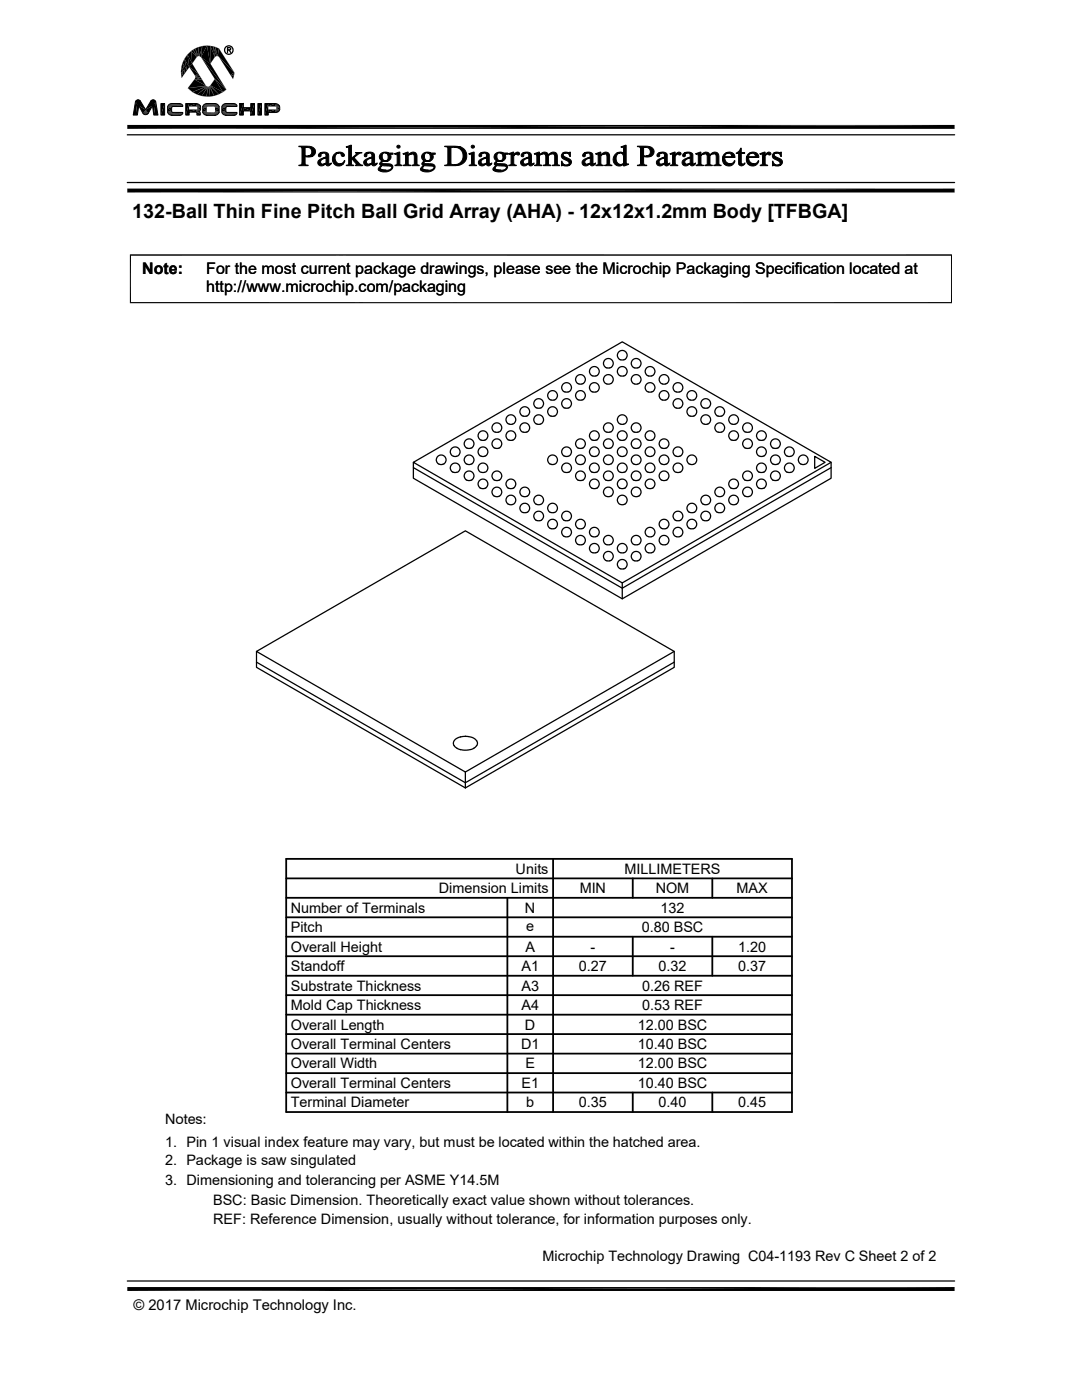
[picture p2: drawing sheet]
<svg xmlns="http://www.w3.org/2000/svg" width="216mm" height="279mm" viewBox="0 0 216 279" stroke-linecap="round" stroke-linejoin="round" font-family="sans-serif">
<g fill="none" stroke="#000" stroke-width=".25">
<path d="M45.4 10l.6-.1v-.3l-.6-.1v1M45.7 10l.3 .5M25.4 36.4h165.1M25.4 26.9h165.1M34.3 23h.1M41.3 23h.1M42.9 23h.1M45.1 23h.1M48.6 20.7h.1M50 23h.1M109.7 79.7a.97 .97 0 0 1-.2-1.4 .97 .97 0 0 1 1.5 0 .97 .97 0 0 1-.2 1.4M109.7 79.8h.3"/>
<path d="M110 79.8h.6M110.8 79.8h-.2M112.5 78.1a.97 .97 0 0 1-.2-1.5 .97 .97 0 0 1 1.5 .2 .97 .97 0 0 1-.4 1.4M112.5 78.1l.8 .1M115.3 79.7a.97 .97 0 0 1-.2-1.4 .97 .97 0 0 1 1.5 0 .97 .97 0 0 1-.2 1.4M115.3 79.8h.2M115.5 79.8h.6M116.4 76.5l-.9 .1M116.4 79.8h-.3M116.4 76.5a.96 .96 0 0 0 .1-1.5 .96 .96 0 0 0-1.4 .2 .96 .96 0 0 0 .4 1.4M118 78.1a.97 .97 0 0 1-.1-1.5 .97 .97 0 0 1 1.5 .2 .97 .97 0 0 1-.5 1.4M118.1 78.1l.8 .1"/>
<path d="M118.9 75a.98 .98 0 0 1-1.2-1 .98 .98 0 0 1 1.4-.8 .98 .98 0 0 1 .2 1.6l-.4 .2M123.9 71.8h.6M124.5 71.8a.97 .97 0 0 0 .4-1.5 .97 .97 0 0 0-1.5 0 .97 .97 0 0 0 .4 1.5M126.6 73.4a.98 .98 0 0 0 1.3-1.1 .98 .98 0 0 0-1.5-.7 .98 .98 0 0 0-.2 1.6l.4 .2M127.5 76.5l-.9 .1M127.5 76.5a.96 .96 0 0 0 .2-1.5 .96 .96 0 0 0-1.5 .2 .96 .96 0 0 0 .4 1.4M129.2 74.9a.97 .97 0 0 1-.2-1.5 .97 .97 0 0 1 1.5 .2 .97 .97 0 0 1-.5 1.4M129.2 75h.8M130 78.2a.97 .97 0 0 1-1.2-1 .97 .97 0 0 1 1.3-.8 .97 .97 0 0 1 .4 1.5l-.5 .3M132 79.7a.97 .97 0 0 1-.2-1.4 .97 .97 0 0 1 1.4 0 .97 .97 0 0 1-.1 1.4M132 79.8h.2M132.2 79.8h.6"/>
<path d="M132.8 76.6a.98 .98 0 0 1-1.2-1 .98 .98 0 0 1 1.4-.8 .98 .98 0 0 1 .2 1.6l-.4 .2M133 79.8h-.2M135.8 78.1l-.8 .1M135.8 78.1a.96 .96 0 0 0 .2-1.4 .96 .96 0 0 0-1.5 .1 .96 .96 0 0 0 .5 1.4M137.5 79.7a.97 .97 0 0 1-.2-1.4 .97 .97 0 0 1 1.5 0 .97 .97 0 0 1-.2 1.4M137.5 79.8h.2M137.8 79.8h.5M138.6 79.8h-.2M82.5 92.3l41.7-24.1 41.6 24.1-41.6 24zM82.5 92.3v3.1l41.7 24.1 41.6-24.1v-3.1M82.5 93.3l41.7 24.1 41.6-24.1M88.6 92.6l-.9 .1"/>
<path d="M88.6 92.6a.96 .96 0 0 0 .2-1.5 .96 .96 0 0 0-1.5 .1 .96 .96 0 0 0 .4 1.5M90.5 91.1a.96 .96 0 0 1-.3-1.6 .96 .96 0 0 1 1.5 .4 .96 .96 0 0 1-1 1.2h-.2M90.5 94.3h.6M91.1 94.3a.96 .96 0 0 0 .5-1.5 .96 .96 0 0 0-1.5 0 .96 .96 0 0 0 .4 1.5M93 95.8a.97 .97 0 0 1-.1-1.5 .97 .97 0 0 1 1.5 .2 .97 .97 0 0 1-.5 1.4M93 92.6a.96 .96 0 0 1-.1-1.5 .96 .96 0 0 1 1.5 .1 .96 .96 0 0 1-.5 1.5M93 89.4a.97 .97 0 0 1-.1-1.5 .97 .97 0 0 1 1.4 0 .97 .97 0 0 1-.2 1.5M93.1 95.8l.8 .1M93.1 92.6l.8 .1M93.1 89.4l.2 .1M93.3 89.5h.6M94.1 89.4l-.2 .1"/>
<path d="M95.8 97.4a.97 .97 0 0 1-.2-1.5 .97 .97 0 0 1 1.5 0 .97 .97 0 0 1-.2 1.5M95.8 87.8a.97 .97 0 0 1-.2-1.5 .97 .97 0 0 1 1.5 0 .97 .97 0 0 1-.2 1.5M96.1 94.3a.96 .96 0 0 1-.5-1.5 .96 .96 0 0 1 1.5 0 .96 .96 0 0 1-.4 1.5M96.1 94.3h.6M96.9 97.4l-.4 .1-.7-.1M96.9 87.8l-.4 .1-.7-.1M98.6 95.8a.97 .97 0 0 1-.1-1.5 .97 .97 0 0 1 1.5 .2 .97 .97 0 0 1-.5 1.4M98.6 99a.97 .97 0 0 1-.2-1.5 .97 .97 0 0 1 1.5 0 .97 .97 0 0 1-.2 1.5M98.6 89.4a.97 .97 0 0 1-.2-1.5 .97 .97 0 0 1 1.5 0 .97 .97 0 0 1-.2 1.5M98.6 95.8l.2 .1M98.6 99l.2 .1M98.6 89.4l.2 .1"/>
<path d="M98.8 86.3a.96 .96 0 0 1-.4-1.5 .96 .96 0 0 1 1.5 0 .96 .96 0 0 1-.4 1.5M98.8 95.9h.6M98.8 99.1h.6M98.8 89.5h.6M98.8 86.2h.6M99.7 99l-.2 .1M99.7 89.4l-.2 .1M101.4 97.4a.97 .97 0 0 1-.2-1.5 .97 .97 0 0 1 1.5 0 .97 .97 0 0 1-.2 1.5M101.4 97.4l.2 .1M101.4 87.8a.97 .97 0 0 1-.2-1.5 .97 .97 0 0 1 1.5 0 .97 .97 0 0 1-.2 1.5M101.4 87.8l.2 .1M101.4 84.6a.97 .97 0 0 1-.2-1.5 .97 .97 0 0 1 1.5 .1 .97 .97 0 0 1-.4 1.4"/>
<path d="M101.4 84.6h.2M101.6 97.5h.6M101.6 87.8h.6M101.6 84.6h.6M102.5 87.8l-.2 .1M102.5 97.4l-.2 .1M107.2 84.6a.98 .98 0 0 0 1.2-1 .98 .98 0 0 0-1.4-.8 .98 .98 0 0 0-.2 1.6l.4 .2M107.2 81.4h.6M107.8 81.4a.97 .97 0 0 0 .5-1.4 .97 .97 0 0 0-1.6 0 .97 .97 0 0 0 .5 1.4M109.7 92.6a.97 .97 0 0 1-.2-1.5 .97 .97 0 0 1 1.5 .1 .97 .97 0 0 1-.4 1.5M109.7 83a.97 .97 0 0 1-.1-1.6 .97 .97 0 0 1 1.5 .2 .97 .97 0 0 1-.5 1.5M109.7 92.6l.9 .1"/>
<path d="M109.7 83h.9M112.5 91a.97 .97 0 0 1-.2-1.5 .97 .97 0 0 1 1.5 .1 .97 .97 0 0 1-.4 1.5M112.5 91l.8 .1M112.8 81.4h.5M112.8 94.3h.5M113.4 81.4a.97 .97 0 0 0 .4-1.4 .97 .97 0 0 0-1.5 0 .97 .97 0 0 0 .4 1.4M113.4 94.3a.96 .96 0 0 0 .4-1.5 .96 .96 0 0 0-1.5 0 .96 .96 0 0 0 .4 1.5M115.3 89.4a.97 .97 0 0 1-.2-1.5 .97 .97 0 0 1 1.5 0 .97 .97 0 0 1-.2 1.5M115.3 89.4l.2 .1M115.5 89.5h.6M116.4 95.8l-.9 .1M116.4 92.6l-.9 .1"/>
<path d="M116.4 89.4l-.3 .1M116.4 95.8a.97 .97 0 0 0 .1-1.5 .97 .97 0 0 0-1.5 .2 .97 .97 0 0 0 .5 1.4M116.4 92.6a.97 .97 0 0 0 .1-1.5 .97 .97 0 0 0-1.5 .1 .97 .97 0 0 0 .5 1.5M118 97.4a.97 .97 0 0 1-.1-1.5 .97 .97 0 0 1 1.4 0 .97 .97 0 0 1-.2 1.5M118 94.2a.96 .96 0 0 1-.1-1.5 .96 .96 0 0 1 1.5 .1 .96 .96 0 0 1-.5 1.5M118 91a.97 .97 0 0 1-.1-1.5 .97 .97 0 0 1 1.5 .1 .97 .97 0 0 1-.5 1.5M118 87.8a.97 .97 0 0 1-.1-1.5 .97 .97 0 0 1 1.4 0 .97 .97 0 0 1-.2 1.5M118.1 97.4l.8 .1M118.1 94.2l.2 .1M118.1 91l.8 .1M118.1 87.8h.8M118.3 94.3h.6"/>
<path d="M119.1 97.4l-.2 .1M119.1 87.8l-.2 .1M120.8 95.8a.97 .97 0 0 1-.1-1.6 .97 .97 0 0 1 1.6 .5 .97 .97 0 0 1-1.1 1.2l-.3-.1M120.8 89.4a.97 .97 0 0 1-.1-1.5 .97 .97 0 0 1 1.4 0 .97 .97 0 0 1-.2 1.5M120.9 89.4l.2 .1M121.1 89.5h.6M121.9 89.4l-.2 .1M123.6 97.4a.97 .97 0 0 1-.2-1.5 .97 .97 0 0 1 1.5 0 .97 .97 0 0 1-.2 1.5M123.6 87.8a.97 .97 0 0 1-.2-1.5 .97 .97 0 0 1 1.5 0 .97 .97 0 0 1-.2 1.5M123.9 94.3h.6M124.5 94.3a.96 .96 0 0 0 .4-1.5 .96 .96 0 0 0-1.5 0 .96 .96 0 0 0 .4 1.5M124.7 87.8l-.4 .1-.7-.1"/>
<path d="M124.7 97.4l-.4 .1-.7-.1M126.4 89.4a.97 .97 0 0 1-.2-1.5 .97 .97 0 0 1 1.5 0 .97 .97 0 0 1-.2 1.5M126.4 89.4l.2 .1M126.6 92.7a.98 .98 0 0 0 1.3-1.1 .98 .98 0 0 0-1.5-.7 .98 .98 0 0 0-.2 1.6l.4 .2M126.6 89.5h.6M126.6 86.2a.97 .97 0 0 0 1.3-.9 .97 .97 0 0 0-1.3-.9 .97 .97 0 0 0-.5 1.5l.5 .4M126.6 95.9a.98 .98 0 0 0 1.3-1.1 .98 .98 0 0 0-1.5-.8 .98 .98 0 0 0-.2 1.7l.4 .2M127.5 99l-.9 .1M127.5 89.4l-.2 .1M127.5 99a.97 .97 0 0 0 .2-1.5 .97 .97 0 0 0-1.5 .1 .97 .97 0 0 0 .4 1.5M129.2 91a.97 .97 0 0 1-.2-1.5 .97 .97 0 0 1 1.5 .1 .97 .97 0 0 1-.5 1.5M129.2 87.8a.97 .97 0 0 1-.2-1.5 .97 .97 0 0 1 1.4 0 .97 .97 0 0 1-.1 1.5"/>
<path d="M129.2 97.4a.97 .97 0 0 1-.2-1.5 .97 .97 0 0 1 1.4 0 .97 .97 0 0 1-.1 1.5M129.2 94.2a.97 .97 0 0 1-.2-1.5 .97 .97 0 0 1 1.5 .1 .97 .97 0 0 1-.5 1.5M129.2 91l.8 .1M129.2 87.8h.8M129.2 97.4l.8 .1M129.2 94.2l.2 .1M129.4 94.3h.6M130.2 87.8l-.2 .1M130.3 97.4l-.3 .1M132 89.4a.97 .97 0 0 1-.2-1.5 .97 .97 0 0 1 1.4 0 .97 .97 0 0 1-.1 1.5M132 89.4l.2 .1M132 95.8a.97 .97 0 0 1-.2-1.5 .97 .97 0 0 1 1.5 .2 .97 .97 0 0 1-.5 1.4"/>
<path d="M132 92.6a.96 .96 0 0 1-.2-1.5 .96 .96 0 0 1 1.5 .1 .96 .96 0 0 1-.5 1.5M132 95.8l.8 .1M132 92.6l.8 .1M132.2 89.5h.6M133 89.4l-.2 .1M135 81.4h.6M135 94.3h.6M135.6 81.4a.97 .97 0 0 0 .5-1.4 .97 .97 0 0 0-1.6 0 .97 .97 0 0 0 .5 1.4M135.8 94.2l-.2 .1M135.8 91l-.8 .1M135.8 94.2a.97 .97 0 0 0 .2-1.5 .97 .97 0 0 0-1.5 .1 .97 .97 0 0 0 .5 1.5M135.8 91a.96 .96 0 0 0 .2-1.5 .96 .96 0 0 0-1.5 .1 .96 .96 0 0 0 .5 1.5"/>
<path d="M137.5 92.6a.97 .97 0 0 1-.2-1.5 .97 .97 0 0 1 1.5 .1 .97 .97 0 0 1-.4 1.5M137.5 92.6l.8 .1M138.3 83a.98 .98 0 0 1-1.2-1 .98 .98 0 0 1 1.5-.8 .98 .98 0 0 1 .1 1.6l-.3 .3M140.5 81.4h.6M141.1 81.4a.97 .97 0 0 0 .5-1.4 .97 .97 0 0 0-1.6 0 .97 .97 0 0 0 .5 1.4M145.8 97.4a.97 .97 0 0 1-.1-1.5 .97 .97 0 0 1 1.4 0 .97 .97 0 0 1-.2 1.5M145.8 97.4l.3 .1M145.8 87.8a.97 .97 0 0 1-.1-1.5 .97 .97 0 0 1 1.4 0 .97 .97 0 0 1-.2 1.5M145.9 87.8l.2 .1M146.1 84.6a.96 .96 0 0 1-.5-1.4 .96 .96 0 0 1 1.6 0 .96 .96 0 0 1-.5 1.4M146.1 97.5h.6M146.1 87.8h.6"/>
<path d="M146.1 84.6h.6M146.9 97.4l-.2 .1M146.9 87.8l-.2 .1M148.6 89.4a.97 .97 0 0 1-.2-1.5 .97 .97 0 0 1 1.5 0 .97 .97 0 0 1-.2 1.5M148.6 86.2a.97 .97 0 0 1-.2-1.5 .97 .97 0 0 1 1.5 .1 .97 .97 0 0 1-.4 1.5M148.6 99a.97 .97 0 0 1-.2-1.5 .97 .97 0 0 1 1.5 .1 .97 .97 0 0 1-.4 1.5M148.6 89.4l.2 .1M148.6 86.2h.9M148.6 99l.9 .1M148.9 89.5h.6M149.5 95.9a.98 .98 0 0 1-1.3-1.1 .98 .98 0 0 1 1.5-.8 .98 .98 0 0 1 .2 1.7l-.4 .2M149.7 89.4l-.2 .1"/>
<path d="M151.4 87.8a.97 .97 0 0 1-.2-1.5 .97 .97 0 0 1 1.5 0 .97 .97 0 0 1-.2 1.5M151.4 97.4a.97 .97 0 0 1-.2-1.5 .97 .97 0 0 1 1.5 0 .97 .97 0 0 1-.2 1.5M151.4 87.8l.2 .1M151.4 97.4l.2 .1M151.6 94.3h.6M152.5 94.2l-.2 .1M152.5 91l-.9 .1M152.5 87.8h-.9M152.5 94.2a.96 .96 0 0 0 .2-1.5 .96 .96 0 0 0-1.5 .1 .96 .96 0 0 0 .4 1.5M152.5 91a.97 .97 0 0 0 .2-1.5 .97 .97 0 0 0-1.5 .1 .97 .97 0 0 0 .4 1.5M152.5 97.4l-.9 .1M154.2 89.4a.97 .97 0 0 1-.2-1.5 .97 .97 0 0 1 1.5 0 .97 .97 0 0 1-.2 1.5"/>
<path d="M154.2 89.4l.2 .1M154.4 89.5h.6M155.3 92.6l-.9 .1M155.3 89.4l-.3 .1M155.3 95.8l-.9 .1M155.3 92.6a.96 .96 0 0 0 .1-1.5 .96 .96 0 0 0-1.4 .1 .96 .96 0 0 0 .4 1.5M155.3 95.8a.97 .97 0 0 0 .1-1.5 .97 .97 0 0 0-1.5 .2 .97 .97 0 0 0 .5 1.4M157 94.2a.97 .97 0 0 1-.2-1.5 .97 .97 0 0 1 1.5 .1 .97 .97 0 0 1-.5 1.5M157 91a.97 .97 0 0 1-.2-1.5 .97 .97 0 0 1 1.5 .1 .97 .97 0 0 1-.5 1.5M157 94.2l.2 .1M157 91l.8 .1M157.2 94.3h.6"/>
<path d="M162.6 91.1l2 1.2-2 1.2zM101.4 100.6a.97 .97 0 0 1-.2-1.5 .97 .97 0 0 1 1.5 .2 .97 .97 0 0 1-.4 1.4M101.4 100.6l.2 .1M101.6 100.7h.6M104.4 102.3h.6M105 102.3a.96 .96 0 0 0 .5-1.5 .96 .96 0 0 0-1.6 0 .96 .96 0 0 0 .5 1.5M107.2 100.7a.98 .98 0 0 0 1.2-1.1 .98 .98 0 0 0-1.4-.7 .98 .98 0 0 0-.2 1.6l.4 .2M108 103.8l-.8 .1M108 103.8a.97 .97 0 0 0 .2-1.5 .97 .97 0 0 0-1.5 .2 .97 .97 0 0 0 .5 1.4M109.7 105.4a.97 .97 0 0 1-.2-1.4 .97 .97 0 0 1 1.5 0 .97 .97 0 0 1-.2 1.4M109.7 102.2a.97 .97 0 0 1-.2-1.5 .97 .97 0 0 1 1.5 .2 .97 .97 0 0 1-.4 1.4M109.7 105.4l.9 .1"/>
<path d="M109.7 102.2l.3 .1M110 102.3h.6M110.8 105.4l-.2 .1M112.5 107a.97 .97 0 0 1-.2-1.5 .97 .97 0 0 1 1.5 .2 .97 .97 0 0 1-.4 1.4M112.5 107l.8 .1M113.3 103.9a.98 .98 0 0 1-1.2-1.1 .98 .98 0 0 1 1.5-.7 .98 .98 0 0 1 .1 1.6l-.3 .2M115.3 105.4a.97 .97 0 0 1-.2-1.4 .97 .97 0 0 1 1.5 0 .97 .97 0 0 1-.2 1.4M115.3 105.4l.2 .1M116.4 108.6l-.9 .1M116.4 105.4l-.9 .1M116.4 108.6a.96 .96 0 0 0 .1-1.5 .96 .96 0 0 0-1.4 .2 .96 .96 0 0 0 .4 1.4M118 107a.96 .96 0 0 1-.1-1.5 .96 .96 0 0 1 1.5 .2 .96 .96 0 0 1-.5 1.4"/>
<path d="M118.1 107l.8 .1M118.3 110.3h.6M118.9 110.3a.96 .96 0 0 0 .5-1.5 .96 .96 0 0 0-1.6 0 .96 .96 0 0 0 .5 1.5M120.8 111.8a.97 .97 0 0 1-.1-1.5 .97 .97 0 0 1 1.5 .2 .97 .97 0 0 1-.5 1.4M120.8 108.6a.96 .96 0 0 1-.1-1.5 .96 .96 0 0 1 1.5 .2 .96 .96 0 0 1-.7 1.4l-.6-.1M120.9 111.8l.2 .1M121.1 111.9h.6M123.8 110.3a.96 .96 0 0 1-.4-1.5 .96 .96 0 0 1 1.5 0 .96 .96 0 0 1-.4 1.5M123.9 110.3h.6M124.2 116.3v3.2M126.6 111.9h.6M126.6 108.7a.97 .97 0 0 0 1.3-1 .97 .97 0 0 0-1.3-.9 .97 .97 0 0 0-.5 1.5l.5 .4"/>
<path d="M127.5 111.8l-.2 .1M127.5 111.8a.97 .97 0 0 0 .1-1.5 .97 .97 0 0 0-1.5 .2 .97 .97 0 0 0 .5 1.4M129.4 110.3h.6M130 107.1a.97 .97 0 0 1-1.2-1.1 .97 .97 0 0 1 1.6-.6 .97 .97 0 0 1-.3 1.7h-.1M130 110.3a.96 .96 0 0 0 .5-1.5 .96 .96 0 0 0-1.6 0 .96 .96 0 0 0 .5 1.5M132 105.4a.97 .97 0 0 1-.2-1.4 .97 .97 0 0 1 1.4 0 .97 .97 0 0 1-.1 1.4M132 108.6a.97 .97 0 0 1-.2-1.5 .97 .97 0 0 1 1.5 .2 .97 .97 0 0 1-.5 1.4M132 105.4l.8 .1M132 108.6l.8 .1M133 105.4l-.2 .1M135.8 103.8l-.8 .1M135.8 107l-.8 .1"/>
<path d="M135.8 103.8a.97 .97 0 0 0 .2-1.5 .97 .97 0 0 0-1.5 .2 .97 .97 0 0 0 .5 1.4M135.8 107a.97 .97 0 0 0 .2-1.5 .97 .97 0 0 0-1.5 .2 .97 .97 0 0 0 .5 1.4M137.5 102.2a.96 .96 0 0 1-.2-1.5 .96 .96 0 0 1 1.5 .2 .96 .96 0 0 1-.4 1.4M137.5 105.4a.97 .97 0 0 1-.2-1.4 .97 .97 0 0 1 1.5 0 .97 .97 0 0 1-.2 1.4M137.5 105.4l.8 .1M137.5 102.2l.2 .1M137.8 102.3h.5M138.6 105.4l-.2 .1M143.3 102.3h.6M143.9 102.3a.96 .96 0 0 0 .5-1.5 .96 .96 0 0 0-1.6 0 .96 .96 0 0 0 .5 1.5M146.1 100.7h.6M146.9 100.6l-.2 .1"/>
<path d="M146.9 100.6a.97 .97 0 0 0 .2-1.5 .97 .97 0 0 0-1.5 .2 .97 .97 0 0 0 .5 1.4M51.2 130l41.7-24.1 41.6 24.1-41.6 24.1zM51.2 130v3.2l41.7 24M51.2 132.1l41.7 24.1 41.6-24.1M134.5 130v3.2l-41.6 24M92.9 147h.2a2.45 2.45 0 0 1 2 .8M92.9 147a1.98 1.98 0 0 0-2.4 1.5l.1 .3 .6 .5M92.9 146.9h.1M92.9 154.1v3.1M94.6 149.3a4 4 0 0 1-3.4 0M95.1 148.8l-.5 .5M95.1 147.8l.2 .4-.2 .6"/>
<path d="M25.4 255.7h165.1"/>
<circle cx="45.7" cy="10" r=".85"/>
<circle cx="121.4" cy="75.7" r=".96"/>
<circle cx="121.4" cy="72.5" r=".96"/>
<circle cx="124.2" cy="74.1" r=".96"/>
<circle cx="96.4" cy="90.1" r=".96"/>
<circle cx="104.7" cy="98.2" r=".96"/>
<circle cx="104.7" cy="85.3" r=".96"/>
<circle cx="104.7" cy="82.1" r=".96"/>
<circle cx="121.4" cy="98.2" r=".96"/>
<circle cx="121.4" cy="91.8" r=".96"/>
<circle cx="121.4" cy="85.3" r=".96"/>
<circle cx="124.2" cy="99.8" r=".96"/>
<circle cx="124.2" cy="90.1" r=".96"/>
<circle cx="124.2" cy="83.7" r=".96"/>
<circle cx="140.8" cy="83.7" r=".96"/>
<circle cx="140.8" cy="99.8" r=".96"/>
<circle cx="143.6" cy="82.1" r=".96"/>
<circle cx="143.6" cy="98.2" r=".96"/>
<circle cx="143.6" cy="85.3" r=".96"/>
<circle cx="160.3" cy="91.8" r=".96"/>
<circle cx="124.2" cy="112.6" r=".96"/>
<circle cx="140.8" cy="103" r=".96"/>
</g>
<g fill="none" stroke="#000" stroke-width=".36">
<path d="M57.1 179.2h100.9M57.1 175.3h100.9M57.1 171.4h100.9v50.5h-100.9zM101.2 179.2v42.7M110.4 171.4v50.5M126.3 175.3v3.9M142.1 175.3v3.9M57.1 190.8h100.9M57.1 186.9h100.9M57.1 183.1h100.9M57.1 198.6h100.9M57.1 194.7h100.9"/>
<path d="M126.3 186.9v7.8M142.1 186.9v7.8M57.1 214.2h100.9M57.1 202.5h100.9M57.1 206.4h100.9M57.1 210.3h100.9M57.1 218h100.9M126.3 218v3.9M142.1 218v3.9"/>
</g>
<g fill="none" stroke="#000" stroke-width=".2">
<path d="M27.1 20.1l.2-.1a.51 .51 0 0 1 .7 .1l1.1 1.8 1-1.8 .4-.2 .3 .1 .3 .3 .4 2.7h-.8l-.3-1.9-.9 1.6-.6 .2-.3-.2-.9-1.6-.3 1.9h-.8zM32.1 20.7h.8v2.3h-.8zM33.5 22.7h3M33.5 21h3M33.7 20.8h2.7M33.7 22.9h2.7M33.8 20.8l.5-.1h1.6a.58 .58 0 0 1 .6 .6h-2.1l-.2 .2 .2 .9h2.1v.2l-.4 .4h-1.8a.89 .89 0 0 1-.9-.6v-1.1zM33.9 20.7h2.3M34 23h2.2M37.1 20.7h2.3a.9 .9 0 0 1 .7 .7 .9 .9 0 0 1-.3 .9l.2 .2v.5h-.7v-.5l-.2-.1h-1.4v.6h-.6zM40.6 21h3M40.7 20.8h2.8"/>
<path d="M40.7 22.9h2.8M40.8 20.8l.5-.1h1.6a.95 .95 0 0 1 .8 .6v1.1a.95 .95 0 0 1-.8 .6h-1.6a.89 .89 0 0 1-.9-.6v-1.1zM40.9 20.7h2.3M41 23h2.2M43.6 22.7h-3M44.4 21h2.9M44.4 22.7h2.9M44.5 22.9h2.7M44.6 20.8l.5-.1h1.6a.58 .58 0 0 1 .6 .6h-2.1l-.1 .2 .1 .9h2.1v.2l-.4 .4h-1.8a.89 .89 0 0 1-.8-.6v-1.1zM44.7 20.7h2.3M44.8 23h2.2M47.2 20.8h-2.7"/>
<path d="M47.8 20.7h.8v.8h1.4v-.8h.8v2.3h-.8v-.9h-1.4v.9h-.8zM51.5 20.7h.7v2.3h-.7zM52.9 20.7h2a.9 .9 0 0 1 .9 .8 .9 .9 0 0 1-.8 1h-1.5v.5h-.6zM26 50.8v9.7M189.9 50.8v9.7M189.9 50.9h-164M25.9 60.4h164"/>
</g>
<g fill="#000" stroke="#000" stroke-width=".2">
<path d="M80.4 30.7h.3zM118.9 30.7h.2zM123.9 29.3l.3 .1zM151.6 30.7h.3z"/>
<path d="M60.2 29.4h1.1l-.4 .1v1.6h1.5l-1.5 .1v1.6l.6 .3h-1.9v-.1a.5 .5 0 0 0 .7-.6z" fill-rule="evenodd"/>
<path d="M59.6 29.2h1.6a1.27 1.27 0 0 1 1.7 1.5l-.5 .4h-1a.87 .87 0 0 0 .8-.9 .87 .87 0 0 0-.9-.8h-1.1z" fill-rule="evenodd"/>
<path d="M60.9 31.2h1.3z" fill-rule="evenodd"/>
<path d="M63.6 30.7l.3-.2h.6a.54 .54 0 0 0-.5 .7l-.3 .1-.2-.2z" fill-rule="evenodd"/>
<path d="M63.6 32l.9-.5h.6l-.6 .2a.54 .54 0 0 0-.5 .5 .54 .54 0 0 0 .4 .6h.5a.76 .76 0 0 1-1.1 .3 .76 .76 0 0 1-.2-1.1z" fill-rule="evenodd"/>
<path d="M63.9 30.5a1.1 1.1 0 0 1 1.7 .6v1.5l.1 .1 .3 .1a.48 .48 0 0 1-.5 .3 .48 .48 0 0 1-.4-.4l-.3-.1 .3-.1v-1h-.5a.45 .45 0 0 0 .5-.4 .45 .45 0 0 0-.3-.5z" fill-rule="evenodd"/>
<path d="M64.4 32.8l.7-.1z" fill-rule="evenodd"/>
<path d="M65.7 32.7l.4-.2-.1 .3z" fill-rule="evenodd"/>
<path d="M66.6 30.9l.5-.4h.5a.99 .99 0 0 0-.6 1.6l.5 .5 1 .1a1.32 1.32 0 0 1-1.8 0 1.32 1.32 0 0 1-.1-1.8z" fill-rule="evenodd"/>
<path d="M67.1 30.5a1.03 1.03 0 0 1 1.6 .6v.1a.46 .46 0 0 1-.5-.1 .46 .46 0 0 1-.2-.4z" fill-rule="evenodd"/>
<path d="M67.8 32.7l.5-.1 .5-.5-.3 .6z" fill-rule="evenodd"/>
<path d="M69.1 29.3l.2 .1z" fill-rule="evenodd"/>
<path d="M69.1 29.3l1-.3v3.7l.5 .4h-1.5l.3-.2 .2-.3v-3l-.1-.2z" fill-rule="evenodd"/>
<path d="M70.9 30.4h1.3l-.7 .4-.9 .7 1.1 1.1 .7 .5h-1.5l.2-.3-1-1.2 1-.8v-.2z" fill-rule="evenodd"/>
<path d="M72.8 30.7l.2-.2h.7a.54 .54 0 0 0-.5 .7 .31 .31 0 0 1-.5 0 .31 .31 0 0 1 .1-.5z" fill-rule="evenodd"/>
<path d="M72.7 32l.9-.5h.6l-.6 .2a.53 .53 0 0 0-.5 .6 .53 .53 0 0 0 .5 .5h.5a.77 .77 0 0 1-1.1 .3 .77 .77 0 0 1-.3-1.1z" fill-rule="evenodd"/>
<path d="M73 30.5a1.06 1.06 0 0 1 1.7 .6l.1 1.5 .3 .2a.48 .48 0 0 1-.5 .3 .48 .48 0 0 1-.4-.4l-.2-.1 .2-.1v-1h-.5a.46 .46 0 0 0 .5-.4 .46 .46 0 0 0-.2-.5z" fill-rule="evenodd"/>
<path d="M73.6 32.8l.6-.1z" fill-rule="evenodd"/>
<path d="M74.9 32.7l.3-.2-.1 .3z" fill-rule="evenodd"/>
<path d="M75.7 33.3l.5-.2a.44 .44 0 0 0-.3 .5 .44 .44 0 0 0 .5 .3l.6 .1h-1.4a.42 .42 0 0 1 .1-.7z" fill-rule="evenodd"/>
<path d="M76 30.6l.6-.2 .9 .1h-.7a.84 .84 0 0 0-.5 .8 .84 .84 0 0 0 .5 .8h.7l-1.1 .1-.2 .1v.3l1 .1a.85 .85 0 0 1 1.2 .7l-.5 .6a2.24 2.24 0 0 1-1.8 .2l-.5-.2h1.4a.83 .83 0 0 0 1.1-.7l-.3-.2h-1.2a.53 .53 0 0 1-.6 0 .53 .53 0 0 1-.2-.6l.5-.4-.5-.3a.83 .83 0 0 1 .2-1.2z" fill-rule="evenodd"/>
<path d="M76.4 32.2l1-.1z" fill-rule="evenodd"/>
<path d="M76.8 30.5l1.6 .1v.2h-.5a.82 .82 0 0 1-.4 1.3h-.6a.81 .81 0 0 0 .6-.8 .81 .81 0 0 0-.7-.8z" fill-rule="evenodd"/>
<path d="M78.7 30.7h.3z" fill-rule="evenodd"/>
<path d="M78.7 30.7l1.1-.3v2.1a.37 .37 0 0 0 .4 .5v.1h-1.4l.4-.4v-1.5l-.1-.4z" fill-rule="evenodd"/>
<path d="M80.4 30.7l1-.3v.5h-.5z" fill-rule="evenodd"/>
<path d="M80.9 30.9l1.3-.2-.8 .4 .1 1.6 .4 .4h-1.4l.4-.4z" fill-rule="evenodd"/>
<path d="M81.7 30.7a.83 .83 0 0 1 .9-.4 .83 .83 0 0 1 .6 .8v1.6l.5 .4h-1.5l.3-.2 .2-.2-.1-1.7-.2-.3z" fill-rule="evenodd"/>
<path d="M84.1 33.3l.5-.2a.44 .44 0 0 0-.2 .5 .44 .44 0 0 0 .4 .3l.6 .1h-1.4a.42 .42 0 0 1 .1-.7z" fill-rule="evenodd"/>
<path d="M84.5 30.6l.5-.2 .9 .1h-.7a.84 .84 0 0 0-.5 .8 .84 .84 0 0 0 .5 .8h.7l-1.1 .1-.2 .1v.3l1.1 .1a.82 .82 0 0 1 1.1 .8l-.5 .5a2.24 2.24 0 0 1-1.8 .2l-.5-.2h1.4a.83 .83 0 0 0 1.2-.7l-.4-.2h-1.2a.53 .53 0 0 1-.6 0 .53 .53 0 0 1-.2-.6l.5-.4-.4-.3a.83 .83 0 0 1 .2-1.2z" fill-rule="evenodd"/>
<path d="M84.8 32.2l1-.1z" fill-rule="evenodd"/>
<path d="M85.2 30.5l1.6 .1v.2h-.5a.82 .82 0 0 1-.4 1.3h-.6a.81 .81 0 0 0 .6-.8 .81 .81 0 0 0-.7-.8z" fill-rule="evenodd"/>
<path d="M88.7 29.2h2l1.3 .2-2 .1v3.3l1.9 .1-1 .2h-2.2v-.1a.46 .46 0 0 0 .7-.5v-2.8a.44 .44 0 0 0-.7-.4z" fill-rule="evenodd"/>
<path d="M90.7 29.4h1.3l.6 .4 .5 .7v.8a1.77 1.77 0 0 1-1.2 1.6h-1.2a1.66 1.66 0 0 0 1.7-1.8 1.66 1.66 0 0 0-1.7-1.7z" fill-rule="evenodd"/>
<path d="M93.6 30.7h.3z" fill-rule="evenodd"/>
<path d="M93.6 30.7l1-.3v2.1a.36 .36 0 0 0 .1 .4 .36 .36 0 0 0 .4 .1v.1h-1.5v-.1a.38 .38 0 0 0 .5-.5v-1.6l-.1-.1z" fill-rule="evenodd"/>
<path d="M95.7 30.7l.2-.2h.6a.44 .44 0 0 0-.4 .6 .31 .31 0 0 1-.5 .1 .31 .31 0 0 1 .1-.5z" fill-rule="evenodd"/>
<path d="M95.6 32l.9-.5h.6l-.6 .2a.53 .53 0 0 0-.5 .5 .53 .53 0 0 0 .5 .6h.4a.77 .77 0 0 1-1 .3 .77 .77 0 0 1-.3-1.1z" fill-rule="evenodd"/>
<path d="M95.9 30.5l.5-.1a.98 .98 0 0 1 1.2 .5v1.7l.4 .2a.48 .48 0 0 1-.5 .3 .48 .48 0 0 1-.4-.4l-.2-.1 .2-.1v-1h-.5a.47 .47 0 0 0 .5-.4 .47 .47 0 0 0-.2-.5z" fill-rule="evenodd"/>
<path d="M96.5 32.8l.6-.1z" fill-rule="evenodd"/>
<path d="M97.8 32.7l.3-.2-.1 .3z" fill-rule="evenodd"/>
<path d="M98.6 33.3l.5-.2a.44 .44 0 0 0-.3 .5 .44 .44 0 0 0 .5 .3l.6 .1h-1.4a.42 .42 0 0 1 .1-.7z" fill-rule="evenodd"/>
<path d="M98.9 30.6l.6-.2 .9 .1h-.7a.84 .84 0 0 0-.6 .8 .84 .84 0 0 0 .6 .8h.7l-1.1 .1-.2 .4 1.3 .1a.72 .72 0 0 1 .9 .6 .72 .72 0 0 1-.7 .8l-1.2 .2-.9-.3h1.4a.82 .82 0 0 0 1.1-.7l-.3-.2h-1.2a.52 .52 0 0 1-.6-.1 .52 .52 0 0 1-.2-.5l.4-.4-.4-.3a.83 .83 0 0 1 .2-1.2z" fill-rule="evenodd"/>
<path d="M99.3 32.2l1-.1z" fill-rule="evenodd"/>
<path d="M99.7 30.5l1.6 .1v.2h-.6a.82 .82 0 0 1-.3 1.3h-.6a.82 .82 0 0 0 .5-.8 .82 .82 0 0 0-.6-.8z" fill-rule="evenodd"/>
<path d="M101.5 30.7h.2z" fill-rule="evenodd"/>
<path d="M101.5 30.7l1-.3v.5h.2l-.2 .3v1.5l.5 .4h-1.5l.5-.4v-1.7l-.1-.2z" fill-rule="evenodd"/>
<path d="M102.7 30.7h.2l-.4 .2z" fill-rule="evenodd"/>
<path d="M102.7 30.7l.2-.2a.4 .4 0 0 1 .5-.1 .4 .4 0 0 1 .2 .5h-.2z" fill-rule="evenodd"/>
<path d="M104.1 30.7l.3-.2h.6a.54 .54 0 0 0-.5 .7 .31 .31 0 0 1-.5 0 .31 .31 0 0 1 .1-.5z" fill-rule="evenodd"/>
<path d="M104 32l.9-.5h.6l-.6 .2a.53 .53 0 0 0-.5 .6 .53 .53 0 0 0 .5 .5h.5a.77 .77 0 0 1-1.1 .3 .77 .77 0 0 1-.3-1.1z" fill-rule="evenodd"/>
<path d="M104.4 30.5a1.06 1.06 0 0 1 1.6 .6l.1 1.5 .3 .2a.48 .48 0 0 1-.5 .3 .48 .48 0 0 1-.4-.4l-.2-.1 .2-.1v-1h-.4a.46 .46 0 0 0 .4-.4 .46 .46 0 0 0-.2-.5z" fill-rule="evenodd"/>
<path d="M104.9 32.8l.6-.1z" fill-rule="evenodd"/>
<path d="M106.2 32.7l.4-.2-.2 .3z" fill-rule="evenodd"/>
<path d="M106.6 30.7h.3z" fill-rule="evenodd"/>
<path d="M106.6 30.7l1.1-.3v.5h-.6l-.1-.1z" fill-rule="evenodd"/>
<path d="M107.1 30.9l1.3-.2-.7 .4v1.6l.4 .4h-1.4v-.1a.4 .4 0 0 0 .4-.5z" fill-rule="evenodd"/>
<path d="M107.9 30.7l.1-.1a.84 .84 0 0 1 1.4 .3l.2 .1-.2 .1 .1 1.6 .4 .4h-1.5l.5-.4v-1.6l-.4-.4z" fill-rule="evenodd"/>
<path d="M109.5 30.8l.2-.2 .5 .1-.6 .3-.2-.1z" fill-rule="evenodd"/>
<path d="M109.7 30.6a.84 .84 0 0 1 .9-.2 .84 .84 0 0 1 .6 .7v1.4a.37 .37 0 0 0 .5 .5v.1h-1.5l.5-.4v-1.5l-.3-.5z" fill-rule="evenodd"/>
<path d="M112 32.2h.1a.95 .95 0 0 0 1 .8h.5l-1.6 .1z" fill-rule="evenodd"/>
<path d="M112.2 30.7l.2-.2h.5a.39 .39 0 0 0-.5 .3 .39 .39 0 0 0 .2 .5 1.68 1.68 0 0 1 1.4 .9l-.2 .7-.7 .1a.49 .49 0 0 0 .4-.5 .49 .49 0 0 0-.5-.5l-.2-.1a.78 .78 0 0 1-.6-1.2z" fill-rule="evenodd"/>
<path d="M112.4 30.5l.4-.1 .8 .1z" fill-rule="evenodd"/>
<path d="M112.2 33h1.4l-.3 .1z" fill-rule="evenodd"/>
<path d="M112.4 30.5l1.4-.1v.8l-.2-.1a.7 .7 0 0 0-.7-.6z" fill-rule="evenodd"/>
<path d="M116.4 30.7l.2-.2h.6a.54 .54 0 0 0-.5 .7 .31 .31 0 0 1-.4 0 .31 .31 0 0 1 .1-.5z" fill-rule="evenodd"/>
<path d="M116.4 31.9l.9-.4h.5l-.6 .2a.54 .54 0 0 0-.5 .5 .54 .54 0 0 0 .4 .6h.5a.79 .79 0 0 1-1 .3 .79 .79 0 0 1-.4-.9z" fill-rule="evenodd"/>
<path d="M116.6 30.5l.2-.1a.95 .95 0 0 1 1.5 .8v1.4l.4 .2a.48 .48 0 0 1-.5 .3 .48 .48 0 0 1-.4-.4l-.2-.1 .2-.1v-1h-.5a.45 .45 0 0 0 .5-.4 .45 .45 0 0 0-.2-.5z" fill-rule="evenodd"/>
<path d="M117.1 32.8l.7-.1z" fill-rule="evenodd"/>
<path d="M118.5 32.7l.3-.2-.1 .3z" fill-rule="evenodd"/>
<path d="M118.9 30.7l1-.3v.5h-.6z" fill-rule="evenodd"/>
<path d="M119.3 30.9l1.4-.2-.8 .4v1.4a.39 .39 0 0 0 .1 .4 .39 .39 0 0 0 .4 .1v.1h-1.5l.5-.4z" fill-rule="evenodd"/>
<path d="M120.1 30.7a.83 .83 0 0 1 .9-.3 .83 .83 0 0 1 .6 .7l.1 1.6 .4 .4h-1.4l.4-.4v-1.7l-.3-.3z" fill-rule="evenodd"/>
<path d="M122.8 30.7l.3-.2h.6a1.2 1.2 0 0 0-.8 1.2 1.2 1.2 0 0 0 .9 1.1h-1l-.2-.1a1.41 1.41 0 0 1 .2-2z" fill-rule="evenodd"/>
<path d="M123.1 30.5a1.12 1.12 0 0 1 1.3 .1z" fill-rule="evenodd"/>
<path d="M123.9 29.3l1-.3v3.3l.3 .5h-.8l-.4 .2a1.15 1.15 0 0 1-1.2-.2h1l.6-.2v-1.5l-.3-.5h.3v-.9v-.3z" fill-rule="evenodd"/>
<path d="M124.4 32.8l1-.1v.1l-1 .3z" fill-rule="evenodd"/>
<path d="M127.7 29.4h1.1l-.4 .1v1.6h1.6l-1.6 .1v1.2a.47 .47 0 0 0 .1 .5 .47 .47 0 0 0 .6 .1v.1h-1.9l.4-.2 .2-.3z" fill-rule="evenodd"/>
<path d="M127.2 29.2h1.6a1.31 1.31 0 0 1 1.7 1.3l-.4 .6h-1.2a.86 .86 0 0 0 .9-.7 .86 .86 0 0 0-.6-.9l-1.5-.1z" fill-rule="evenodd"/>
<path d="M128.4 31.2h1.4z" fill-rule="evenodd"/>
<path d="M131.2 30.7l.3-.2h.6l-.4 .2-.1 .3a.3 .3 0 0 1-.4 .2 .3 .3 0 0 1 0-.5z" fill-rule="evenodd"/>
<path d="M131.1 32l.9-.5h.6l-.7 .3a.5 .5 0 0 0-.4 .5 .5 .5 0 0 0 .5 .5h.5a.77 .77 0 0 1-1.1 .3 .77 .77 0 0 1-.3-1.1z" fill-rule="evenodd"/>
<path d="M131.5 30.5l1-.1a.65 .65 0 0 1 .6 .5l.1 1.7 .3 .2a.48 .48 0 0 1-.5 .3 .48 .48 0 0 1-.4-.4l-.2-.1 .2-.1v-1h-.4a.47 .47 0 0 0 .4-.4 .47 .47 0 0 0-.2-.5z" fill-rule="evenodd"/>
<path d="M132 32.8l.6-.1z" fill-rule="evenodd"/>
<path d="M133.3 32.7l.3-.2-.1 .3z" fill-rule="evenodd"/>
<path d="M133.7 30.7h.3z" fill-rule="evenodd"/>
<path d="M133.7 30.7l1-.3v.5h.2l-.2 .3v1.2a.45 .45 0 0 0 .6 .6v.1h-1.6l.5-.4v-1.8l-.1-.1z" fill-rule="evenodd"/>
<path d="M134.9 30.7h.3l-.5 .2z" fill-rule="evenodd"/>
<path d="M134.9 30.7a.49 .49 0 0 1 .5-.4 .49 .49 0 0 1 .5 .5 .47 .47 0 0 1-.7-.1z" fill-rule="evenodd"/>
<path d="M136.3 30.7l.3-.2h.6a.44 .44 0 0 0-.5 .6 .31 .31 0 0 1-.4 .1 .31 .31 0 0 1 0-.5z" fill-rule="evenodd"/>
<path d="M136.2 32l.9-.5h.6l-.6 .2a.53 .53 0 0 0-.5 .5 .53 .53 0 0 0 .5 .6h.5a.77 .77 0 0 1-1.1 .3 .77 .77 0 0 1-.3-1.1z" fill-rule="evenodd"/>
<path d="M136.6 30.5l1-.1a.65 .65 0 0 1 .7 .5v1.7l.4 .2a.48 .48 0 0 1-.5 .3 .48 .48 0 0 1-.5-.4l-.2-.1 .2-.1v-1h-.4a.47 .47 0 0 0 .4-.4 .47 .47 0 0 0-.2-.5z" fill-rule="evenodd"/>
<path d="M137.1 32.8l.6-.1z" fill-rule="evenodd"/>
<path d="M138.4 32.7l.4-.2-.1 .3z" fill-rule="evenodd"/>
<path d="M138.8 30.7h.3z" fill-rule="evenodd"/>
<path d="M138.8 30.7l1.1-.3v.5h-.6l-.1-.1z" fill-rule="evenodd"/>
<path d="M139.3 30.9l1.3-.2-.7 .4v1.6l.5 .4h-1.5l.4-.4z" fill-rule="evenodd"/>
<path d="M140.1 30.7l.2-.1a.84 .84 0 0 1 1.3 .3l.2 .1-.2 .1 .1 1.6 .4 .4h-1.4l.4-.4v-1.7l-.4-.3z" fill-rule="evenodd"/>
<path d="M141.8 30.8l.1-.2 .5 .1-.8 .2z" fill-rule="evenodd"/>
<path d="M141.9 30.6a.85 .85 0 0 1 1-.2 .85 .85 0 0 1 .5 .9l.1 1.4 .4 .4h-1.5v-.1a.37 .37 0 0 0 .5-.5v-1.2a.52 .52 0 0 0-.5-.6z" fill-rule="evenodd"/>
<path d="M144.5 30.8l.3-.3 .6 .1-.5 .1-.3 .6h-.4z" fill-rule="evenodd"/>
<path d="M144.8 30.5a1.15 1.15 0 0 1 1.9 .9h-2.1l.3 .9 .8 .4h-1.2a1.51 1.51 0 0 1-.3-1.4h1.8a.62 .62 0 0 0-.6-.7z" fill-rule="evenodd"/>
<path d="M144.5 32.7h1.3a.84 .84 0 0 0 .8-.7 .94 .94 0 0 1-.9 1.1h-.6z" fill-rule="evenodd"/>
<path d="M147.8 29.6h.1v.8h.7v.2h-.7v1.9l.3 .3h-.8v-2.2l-.5-.1 .6-.4z" fill-rule="evenodd"/>
<path d="M147.4 32.8l.9-.1 .4-.2-.1 .3a.65 .65 0 0 1-1.2 0z" fill-rule="evenodd"/>
<path d="M149.2 30.9l.4-.4 .5 .1a.72 .72 0 0 0-.7 .7h-.4z" fill-rule="evenodd"/>
<path d="M149.6 30.5h.1a1.13 1.13 0 0 1 1.7 .9h-2a1.09 1.09 0 0 0 1.1 1.3h-1.3l-.2-.4v-1h1.7v-.4l-.3-.3z" fill-rule="evenodd"/>
<path d="M149.2 32.7h1.4a.84 .84 0 0 0 .7-.7 1.15 1.15 0 0 1-.7 1.1 1.15 1.15 0 0 1-1.3-.3z" fill-rule="evenodd"/>
<path d="M151.6 30.7l1.1-.3v.5h.1l-.1 .3v1.5l.5 .4h-1.5l.4-.4v-1.4v-.5z" fill-rule="evenodd"/>
<path d="M152.8 30.7h.3l-.4 .2z" fill-rule="evenodd"/>
<path d="M152.9 30.6a.43 .43 0 0 1 .6-.3 .43 .43 0 0 1 .3 .6h-.4l-.6-.2z" fill-rule="evenodd"/>
<path d="M154.1 32.2h.1a.95 .95 0 0 0 1 .8h.5l-1.6 .1z" fill-rule="evenodd"/>
<path d="M154.3 30.7l.2-.2h.5a.38 .38 0 0 0-.5 .2 .38 .38 0 0 0 .2 .5l.8 .4a.73 .73 0 0 1 .6 .6 .73 .73 0 0 1-.4 .8h-.5a.46 .46 0 0 0 .5-.4 .46 .46 0 0 0-.5-.5l-.3-.2a.93 .93 0 0 1-.8-.7z" fill-rule="evenodd"/>
<path d="M154.5 30.5l.4-.1 .8 .1z" fill-rule="evenodd"/>
<path d="M154.3 33h1.4l-.3 .1z" fill-rule="evenodd"/>
<path d="M154.5 30.5l1.4-.1v.8h-.1a.8 .8 0 0 0-.8-.7z" fill-rule="evenodd"/>
<circle cx="79.5" cy="29.3" r=".31"/>
<circle cx="94.3" cy="29.3" r=".31"/>
</g>
<g fill="#000">
<path d="M27.4 19.9l.3 1.2zM27.4 19.9h.2l.1 1.2zM27.6 19.9l.1 1.2zM27.6 19.9l.2 .1-.1 1.1zM27.8 20l-.1 1.1zM27.8 20l.1 .1-.2 1zM30.2 20.1l.1-.1 .1 1.1zM30.3 20l.1 1.1zM30.6 19.9l-.2 1.2zM30.3 20l.3-.1-.2 1.2zM30.6 19.9h.1l-.3 1.2zM30.7 19.9l-.3 1.2z"/>
<path d="M36.1 14.3v.6zM36.1 14.3l.1 .6zM36.1 13.7v.6zM36.1 14.9l.1 .7zM36.2 13.7l-.1 .6zM36.2 14.9v.7zM36.2 13.1l-.1 .6zM37.8 13.4l-1.6 2.2zM36.3 13.1l-.2 .6zM37.8 13.4l-1.5 2.2zM36.1 14.3l.2 1.3zM36.4 12.5l-.2 .6z"/>
<path d="M36.2 13.4l.4 1.7-.5-.8zM36.1 14.3l.5 .8-.3 .5zM36.7 11.9l-.3 .6zM36.4 12.6l.5 2-.7-1.2zM36.2 13.4l.7 1.2-.3 .5zM37 11.4l-.3 .5zM36.8 11.8l.5 2.2-.9-1.4zM36.4 12.6l.9 1.4-.4 .6zM37.4 10.9l-.4 .5zM37.5 17.6l.5 .5zM37.5 17.6l.5 .4zM37.8 13.4l1.1 1.7z"/>
<path d="M37.4 10.9l.4 2.5-1-1.6zM36.8 11.8l1 1.6-.5 .6zM37.8 10.4l-.4 .5zM37.4 10.9l.4-.4zM38 18.1l.5 .3zM38 18l.5 .4zM37.8 10.4l.5-.3zM38.3 12.7l2.8 4.4zM38.3 12.7l1.3 2-1.8-1.3zM37.4 10.9l.8-.7 .2 2.5zM37.4 10.9l1 1.8-.6 .7zM38.5 18.4l.6 .4z"/>
<path d="M38.5 18.4l.6 .3zM38.3 10l.6-.3zM39 15.5l-.1 .2zM38.9 15.7l-1.4 1.9zM39 15.3v.2zM38.9 15.1l.1 .2zM39.1 18.8l.6 .2zM39.1 18.7l.6 .3zM39.2 11.4l-.9 1.3zM38.2 10.2l.3-.3 .7 1.5zM38.2 10.2l1 1.2-.8 1.3zM39.2 11.4l-.8 1.3z"/>
<path d="M39.4 11.2l-.2 .2zM38.5 9.9l.5-.2 .4 1.6zM38.5 9.9l.9 1.4-.2 .1zM38.8 9.7l.6-.2zM39.2 11.4l.2-.1zM39 9.7l.6-.3v1.8zM39 9.7l.6 1.5-.2 .1zM37.8 13.4l1.8 1.3-.7 .4zM38.9 15.1l.7-.4 .2 .4zM39.4 11.2h.2zM39.7 19l.6 .2zM39.6 11.2h.2z"/>
<path d="M39.6 9.4l.8-.2-.6 2zM39.6 9.4l.2 1.8h-.2zM38.9 15.1h.9l-.8 .2zM39 15.3l.8-.2 .3 .4zM39.8 11.2l.2 .1zM39.4 9.4l.6-.2zM39.4 9.4l.6-.1zM40.4 9.2l.9-.1-1.2 2.3zM40.4 9.2l-.3 2.2-.3-.2zM39 15.3l1.1 .2h-1.1zM39 15.5h1.1l.2 .4zM40 11.3l.1 .1z"/>
<path d="M40.2 11.4l1.8 1.3 3.1 5.2zM40.3 19.2l.6 .1zM40.3 19.2l.7 .1zM39 15.5l1.3 .4h-1.5zM38.8 15.9h1.5l.8 1.2zM40 9.2l.6-.1zM40 9.2h.6zM40.9 19.3h.7zM41 19.3h.6zM41.1 17.1l.1 .2zM38.8 15.9l2.3 1.2-3.6 .5zM37.5 17.6l3.7-.4z"/>
<path d="M37.5 17.6l3.7-.4-2.8 1.2zM38.4 18.4l2.8-1.2 .1 .1zM41.2 17.3h.2zM41.2 17.2l.2 .1zM40.6 9.1h.7zM38.4 18.4l2.9-1.1-2 1.6zM39.3 18.9l2-1.6h.1zM41.4 17.3h.2zM39.3 18.9l2.1-1.6-1.1 1.9zM41.4 17.3l-1.1 1.9zM41.5 17.3l-.3 2-.9-.1zM41.5 17.3h.1l-.4 2z"/>
<path d="M41.6 19.3l.6-.1zM41.6 17.3l.2-.1zM41.6 17.3l.3 2h-.7zM41.8 17.3l.9 1.8-.8 .2zM41.8 17.3l.1-.2 .8 2zM42 17.1l-.2 .1zM41.8 17.2l.2-.1zM41.3 9.1h.6zM41.9 17.1l1.8 1.7-1 .3zM41.9 17.1l.1-.1 1.7 1.8zM42.8 11.4l-.9 1.3zM42.9 15.8l-.9 1.3z"/>
<path d="M41.3 9.1l.7 .1v3.5zM41.3 9.1l.7 3.6-1.9-1.3zM42.8 11.4l-.8 1.3zM42 17l2.5 1.4-.8 .4zM42.9 15.8l1.6 2.6-2.5-1.4zM42.2 19.2l.7-.1zM41.9 9.1l.6 .1zM40.1 11.4l2.8 4.4zM42 9.2h.5l.4 2.2zM42 9.2l.9 2.2-.9 1.3zM42.9 19.1l.6-.2zM42.9 15.8l2.2 2.1-.6 .5z"/>
<path d="M40.2 11.4l4.9 6.5-2.2-2.1zM42.8 11.4l.2-.2zM42.8 11.4l.2-.1zM42.5 9.2l.6 .2zM42.5 9.2l.4 .2 .3 1.8zM42.5 9.2l.7 2-.3 .2zM43 11.2h.2zM43.2 11.2h.2zM42.9 9.4l.8 .3-.3 1.5zM42.9 9.4l.5 1.8h-.2zM43.5 18.9l.6-.3zM43.4 11.2l.2 .1z"/>
<path d="M43.1 9.4l.6 .3zM43.7 9.7l3 4.8-3-3.2zM43.7 9.7v1.6l-.3-.1zM43.6 11.3l.1 .1zM43.7 11.4l2.8 4.4zM44.1 18.6l.6-.3zM44.7 18.3l.5-.4zM41.9 12.7l3.3 5.2zM43.7 11.3l3 3.2-.7 .5zM46.7 15.1l-.2 .7zM46 15l.7 .1-.2 .6zM46.8 14.5l-.1 .6z"/>
<path d="M46 15l.4-.3 .3 .4zM46.4 14.7l.4-.2-.1 .6zM43.7 9.7l3.1 4.8zM25.4 37.6h165.1l-165.1 .8zM25.4 38.4l165.1-.8v.8zM25.4 24.9h165.1l-165.1 .8zM25.4 25.7l165.1-.8v.8zM27 20.3l.4 2.6h-.8zM27 20.3l.7 .8-.3 1.8zM27.1 20.1l.6 1-.7-.8zM27.1 20.1l.6 1zM27.1 20.1l.1-.1 .5 1.1z"/>
<path d="M27.2 20l.5 1.1zM27.2 20l.2-.1 .3 1.2zM27.9 20.1l-.2 1zM27.9 20.1l.1 .1-.3 .9zM28 20.2l-.3 .9zM28 20.2l1.1 1.7-1.4-.8zM27.7 21.1l1.4 .8-.5 .7zM29.1 21.9l-.4 .9-.1-.2zM29.1 21.9l-.2 1-.2-.1zM29.1 21.9v1h-.2zM29.1 21.9l.1 1h-.1zM29.1 21.9l.3 .9-.2 .1z"/>
<path d="M29.1 21.9l.5 .7-.2 .2zM29.1 21.9l1.3-.8-.8 1.5zM30.1 20.2l.3 .9-1.3 .8zM30.1 20.2l.3 .9zM30.2 20.1l.2 1zM30.2 20.1l.2 1-.3-.9zM30.7 19.9l.2 .1-.5 1.1zM30.9 20l-.5 1.1zM30.9 20l.1 .1-.6 1zM31 20.1l-.6 1zM31 20.1l.1 .2-.7 .8zM31.1 20.3l-.4 2.6-.3-1.8z"/>
<path d="M31.1 20.3l.4 2.6h-.8zM32.1 20.7h.8l-.8 2.3zM32.9 20.7v2.3h-.8zM33.4 21.3h1.1l-1.1 .1zM33.4 21.4l1.1-.1-.2 .1zM33.4 21.4h.9l-.9 .1zM33.4 21.5l.9-.1-.1 .1zM33.4 22.3l1 .1h-1zM33.4 22.3l1 .1zM33.4 22.2l.9 .1h-.9zM33.4 22.2h.8l.1 .1zM33.4 21.5l.8 .7h-.8z"/>
<path d="M33.4 21.5h.8v.7zM33.9 20.7h2zM34 22.9l1.9 .1zM37.1 20.7h.6l-.6 2.3zM37.7 20.7v2.3h-.6zM37.7 21.8h1.5l-1.5 .6zM37.7 22.4l1.5-.6v.6zM37.7 20.7h1.4l-1.4 .6zM37.7 21.3l1.4-.6v.6zM39.1 22.4l.7-.1zM39.1 20.7l.1 .6zM39.4 20.7l-.2 .6z"/>
<path d="M39.1 20.7h.3l-.2 .6zM39.2 22.4l.6-.1 .1 .1zM39.2 22.4h.7zM39.2 21.8l.3 .6h-.3zM39.6 20.8l-.3 .5zM39.4 20.7l.2 .1-.4 .5zM39.3 21.8l.5 .5-.3 .1zM39.2 21.8l.3 .6zM39.3 22.5l.6-.1 .1 .1zM39.3 22.5h.7l-.7 .5zM39.3 23l.7-.5v.5zM39.3 21.3l.5-.4z"/>
<path d="M39.6 20.8l.2 .1-.5 .4zM39.3 21.8l.5 .5zM39.3 21.8l.6 .3-.1 .2zM39.3 21.4l.7-.3zM39.3 21.4l.5-.5 .2 .2zM39.3 21.8l.7 .1-.1 .2zM39.3 21.8l.6 .3zM39.4 21.7l.6 .2zM39.4 21.4l.6-.3v.3zM39.4 21.4h.6l-.6 .3zM39.4 21.7l.6-.3v.5zM40.4 21.5l.9 .7h-.9z"/>
<path d="M40.4 21.5h.9v.7zM40.4 22.3l1 .1h-1zM40.4 22.3l1 .1zM40.4 22.2l.9 .1h-.9zM40.4 22.2h.9v.1zM40.4 21.3h1.1l-1.1 .1zM40.4 21.4l1.1-.1-.2 .1zM40.4 21.4h.9l-.9 .1zM40.4 21.5l.9-.1v.1zM41.3 20.7h1.9zM41.3 23l1.9-.1zM42.9 21.4h.8v.1z"/>
<path d="M42.9 21.4l.8 .1h-.8zM42.7 21.3h1v.1zM42.7 21.3l1 .1h-.8zM42.9 22.3l.8-.1v.1zM42.9 22.2h.8l-.8 .1zM42.7 22.4l1-.1v.1zM42.7 22.4l1-.1zM42.9 22.2l.8-.7v.7zM42.9 21.5h.8l-.8 .7zM44.3 21.5l.8 .7h-.8zM44.3 21.5h.8v.7zM44.3 22.2l.8 .1h-.8z"/>
<path d="M44.3 22.2h.8v.1zM44.3 22.3l.9 .1h-.9zM44.3 22.3l.9 .1zM44.3 21.4h.8l-.8 .1zM44.3 21.5l.8-.1v.1zM44.3 21.3h1l-1 .1zM44.3 21.4l1-.1-.2 .1zM44.8 22.9l1.9 .1zM44.7 20.7h2zM47.8 20.7h.8l-.8 2.3zM48.6 20.7v2.3h-.8zM48.5 21.5l1.6 .6h-1.6z"/>
<path d="M50 20.7h.8l-.8 2.3zM50.8 20.7v2.3h-.8zM48.5 21.5h1.6v.6zM51.5 20.7h.7l-.7 2.3zM52.2 20.7v2.3h-.7zM52.9 20.7h.6l-.6 2.3zM53.5 20.7v2.3h-.6zM53.5 20.7h1.4l-1.4 .6zM53.5 21.3l1.4-.6v.6zM53.5 21.8h1.5l-1.5 .6zM53.5 22.4l1.5-.6v.6zM54.9 20.7v.6z"/>
<path d="M54.9 20.7h.3l-.3 .6zM55.2 20.7l-.3 .6zM55 21.8l.3 .6h-.3zM55.2 20.7l.2 .1-.4 .5zM55.4 20.8l-.3 .5zM55.1 21.8l.4 .5-.2 .1zM55 21.8l.3 .6zM55.4 20.8l.2 .1-.5 .4zM55.1 21.3l.5-.4zM55.1 21.8l.6 .3-.2 .2zM55.1 21.8l.4 .5zM55.1 21.4l.5-.5 .2 .2z"/>
<path d="M55.1 21.4l.7-.3zM55.1 21.8l.7 .1-.1 .2zM55.1 21.8l.6 .3zM55.1 21.4l.7-.3v.3zM55.1 21.4h.7l-.7 .3zM55.1 21.7l.7-.3v.5zM55.1 21.7l.7 .2zM25.4 256.9h165.1l-165.1 .7zM25.4 257.6l165.1-.7v.7z"/>
</g>
<path d="M41.8 17.3v2" fill="none" stroke="#000" stroke-width=".28"/>
<path d="M36.5 22.5h-3.1M36.5 21.1h-3.1M40.4 22.5h3.3M40.4 21.1h3.3M44.3 22.5h3M44.3 21.1h3" fill="none" stroke="#000" stroke-width=".21"/>
<text font-size="3.9" x="26.4" y="43.5">132-Ball Thin Fine Pitch Ball Grid Array (AHA) - 12x12x1.2mm Body [TFBGA]</text>
<g font-size="3.2">
<text x="28.4" y="54.7">Note:</text>
<text x="41.1" y="58.3">http://www.microchip.com/packaging</text>
<text x="41.1" y="54.7">For the most current package drawings, please see the Microchip Packaging Specification located at</text>
</g>
<g font-size="2.9">
<text x="87.6" y="178.3">Dimension Limits</text>
<text x="102.9" y="174.4">Units</text>
<text x="115.7" y="178.3">MIN</text>
<text x="124.6" y="174.4">MILLIMETERS</text>
<text x="130.8" y="178.3">NOM</text>
<text x="147" y="178.3">MAX</text>
<text x="58" y="182.2">Number of Terminals</text>
<text x="104.8" y="182.2">N</text>
<text x="105" y="185.8">e</text>
<text x="131.8" y="182.2">132</text>
<text x="58" y="189.9">Overall Height</text>
<text x="58" y="186">Pitch</text>
<text x="104.8" y="189.9">A</text>
<text x="117.8" y="189.9">-</text>
<text x="128" y="186">0.80 BSC</text>
<text x="133.7" y="189.9">-</text>
<text x="147.3" y="189.9">1.20</text>
<text x="58" y="197.7">Substrate Thickness</text>
<text x="58" y="193.8">Standoff</text>
<text x="104.1" y="193.8">A1</text>
<text x="104.1" y="197.7">A3</text>
<text x="115.5" y="193.8">0.27</text>
<text x="128.1" y="197.7">0.26 REF</text>
<text x="131.4" y="193.8">0.32</text>
<text x="147.3" y="193.8">0.37</text>
<text x="58" y="201.6">Mold Cap Thickness</text>
<text x="104" y="201.6">A4</text>
<text x="128.1" y="201.6">0.53 REF</text>
<text x="58" y="205.5">Overall Length</text>
<text x="58" y="209.4">Overall Terminal Centers</text>
<text x="104" y="209.4">D1</text>
<text x="104.8" y="205.5">D</text>
<text x="127.3" y="205.5">12.00 BSC</text>
<text x="127.3" y="209.4">10.40 BSC</text>
<text x="58" y="213.2">Overall Width</text>
<text x="104.8" y="213.2">E</text>
<text x="127.3" y="213.2">12.00 BSC</text>
<text x="58" y="221">Terminal Diameter</text>
<text x="58" y="217.1">Overall Terminal Centers</text>
<text x="104" y="217.1">E1</text>
<text x="105" y="221">b</text>
<text x="115.5" y="221">0.35</text>
<text x="127.3" y="217.1">10.40 BSC</text>
<text x="131.4" y="221">0.40</text>
<text x="147.3" y="221">0.45</text>
<text x="32.9" y="224.4">Notes:</text>
<text x="32.9" y="229">1. Pin 1 visual index feature may vary, but must be located within the hatched area.</text>
<text x="32.9" y="232.6">2. Package is saw singulated</text>
<text x="32.9" y="236.6">3. Dimensioning and tolerancing per ASME Y14.5M</text>
<text x="42.5" y="244.3">REF: Reference Dimension, usually without tolerance, for information purposes only.</text>
<text x="42.5" y="240.6">BSC: Basic Dimension. Theoretically exact value shown without tolerances.</text>
<text x="108.2" y="251.7">Microchip Technology Drawing C04-1193 Rev C Sheet 2 of 2</text>
<text x="26.6" y="261.3">© 2017 Microchip Technology Inc.</text>
</g>
</svg>
